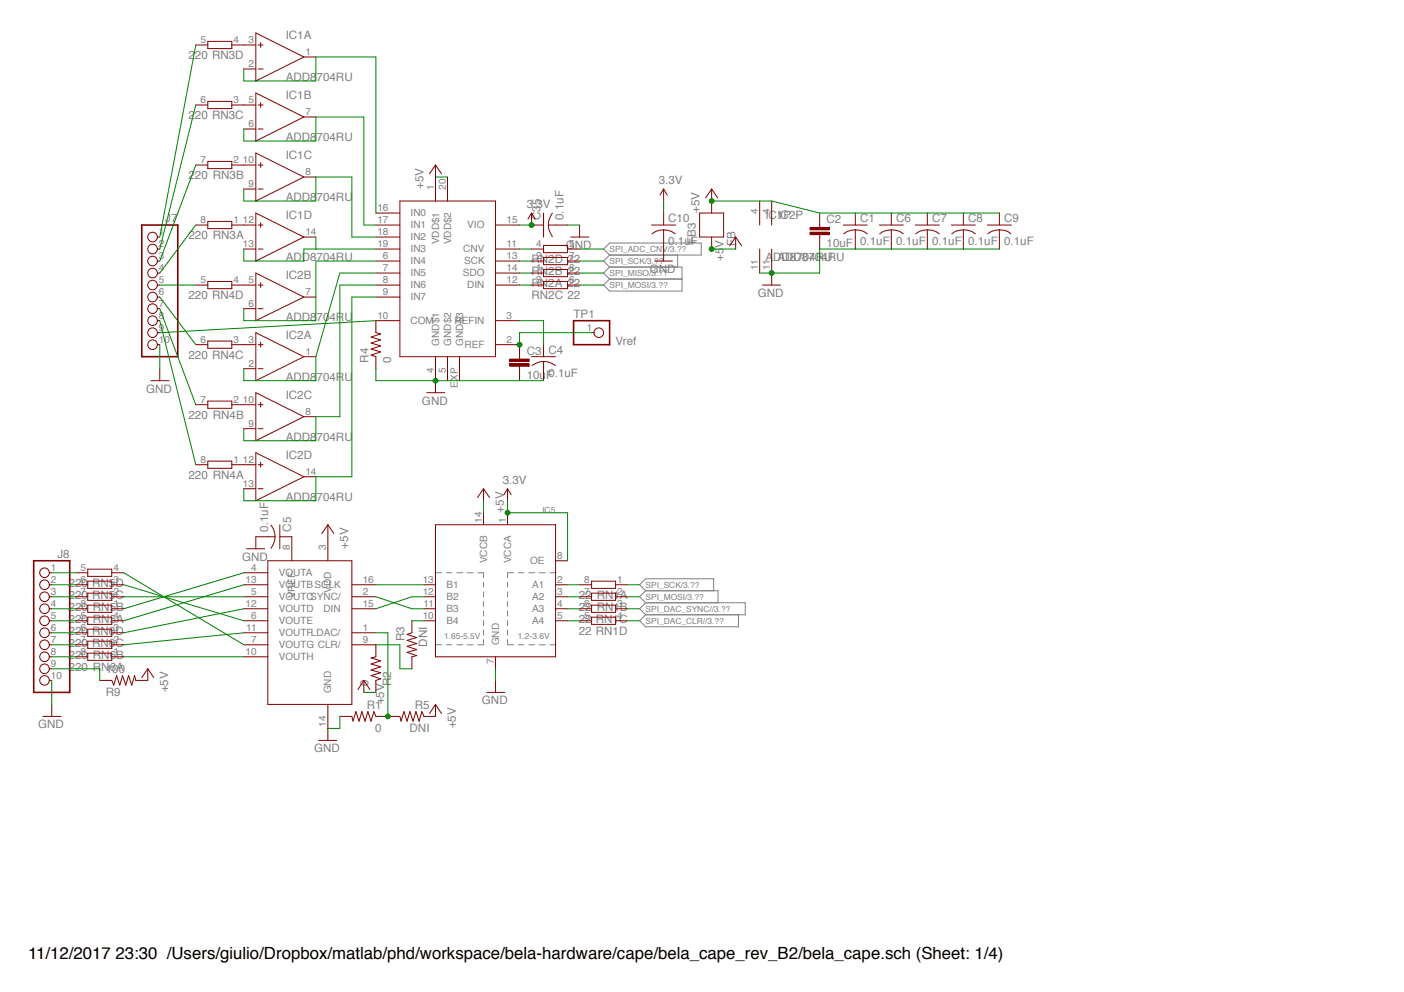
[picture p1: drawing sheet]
<svg xmlns="http://www.w3.org/2000/svg" width="297mm" height="210mm" viewBox="0 0 297 210" stroke-linecap="round" stroke-linejoin="round" font-family="sans-serif">
<g fill="none" stroke="#808080" stroke-width=".21">
<path d="M129 56.5h15.3v5.1h-15.3l-1.3-1.3 1.3-1.3M129 56.5l-1.3 1.3 1.3 1.2M129 59h15.3M129 54l-1.3 1.2 1.3 1.3M129 51.4h19.4v2.6h-19.4l-1.3-1.3zM143.4 54v2.5M92.1 136.4h1.3M92.1 121.2h1.3M94.4 136.4h1.2M94.4 121.2h1.2M96.6 136.4h1.3M96.6 121.2h1.3"/>
<path d="M98.8 136.4h1.3M98.8 121.2h1.3M101.1 121.2h1.2v1M102.3 135.3v1.1h-1.2M102.3 123.2v1M102.3 125.3v1M102.3 127.3v1M102.3 129.3v1M102.3 131.4v1M102.3 133.3v1.1M107.4 135.3v1.1h1.2M107.4 123.2v1"/>
<path d="M107.4 125.3v1M107.4 127.3v1M107.4 129.3v1M107.4 131.4v1M107.4 133.3v1.1M108.6 121.2h-1.2v1M109.7 136.4h1.1M109.7 121.2h1.1M111.9 136.4h1.2M111.9 121.2h1.2M114.1 136.4h1.2M114.1 121.2h1.2"/>
<path d="M116.4 136.4h1.1M116.4 121.2h1.1M136.6 125h15.3v2.5M136.6 127.5l-1.3 1.3 1.3 1.3M136.6 127.5h21.1v2.6h-21.1M136.6 125l-1.3 1.3 1.3 1.2M136.6 130.1l-1.3 1.3 1.3 1.2h19.6v-2.5M136.6 125l-1.3-1.3 1.3-1.2h14.4v2.5"/>
</g>
<g fill="none" stroke="#820000" stroke-width=".21">
<path d="M51.6 9.5h2.5M51.6 14.6h2.5M54.1 7l10.2 5.1-10.2 5zM54.1 19.7l10.2 5.1-10.2 5zM54.6 9.5h1M54.6 14.6h1M55.1 9v1M64.3 12.1h2.5M51.6 22.2h2.5M51.6 27.3h2.5M51.6 34.9h2.5M51.6 40h2.5"/>
<path d="M54.1 32.4l10.2 5.1-10.2 5zM54.6 22.2h1M54.6 27.3h1M54.6 34.9h1M54.6 40h1M55.1 21.7v1M55.1 34.4v1M64.3 24.8h2.5M64.3 37.5h2.5M92.1 37.5v5M94.7 37.5v5M51.6 47.6h2.5"/>
<path d="M51.6 52.7h2.5M54.1 45.1l10.2 5.1-10.2 5zM54.1 57.8l10.2 5.1-10.2 5zM54.6 47.6h1M54.6 52.7h1M55.1 47.1v1M55.1 59.8v1M64.3 50.2h2.5M79.5 45.1h5.1M79.5 47.6h5.1M79.5 50.2h5.1M79.5 52.7h5.1"/>
<path d="M79.5 55.2h5.1M79.5 57.8h5.1M84.6 42.5h20.2v33h-20.2zM104.8 47.6h5.1M104.8 52.7h5.1M104.8 55.2h5.1M104.8 57.8h5.1M160.7 42.5v5.1M160.7 52.7v5.1M163.3 42.5v5.1M163.3 52.7v5.1M173.4 47.6v.5"/>
<path d="M173.4 49.6v.6M178.4 47.6h5.1M181 48.6l1.7 .4 .8 .5M181 48.6l-1.7 .4-.8 .5M181 45.1v2.5M181 48.6v4.1M51.6 60.3h2.5M51.6 72.9h2.5M51.6 78h2.5M51.6 65.3h2.5M54.1 70.4l10.2 5.1-10.2 5.1zM54.6 60.3h1"/>
<path d="M54.6 72.9h1M54.6 78h1M54.6 65.3h1M55.1 72.4v1M64.3 75.5h2.5M64.3 62.9h2.5M79.5 60.3h5.1M79.5 62.9h5.1M79.5 67.9h5.1M92.1 75.5v5.1M94.7 75.5v5.1M97.2 75.5v5.1"/>
<path d="M104.8 60.3h5.1M104.8 67.9h5.1M104.8 72.9h5.1M51.6 85.6h2.5M51.6 90.7h2.5M51.6 98.3h2.5M54.1 83.1l10.2 5.1-10.2 5.1zM54.1 95.8l10.2 5.1-10.2 5.1zM54.6 85.6h1M54.6 90.7h1M54.6 98.3h1M55.1 85.1v1"/>
<path d="M55.1 97.8v1M64.3 88.2h2.5M51.6 103.4h2.5M54.6 103.4h1M56.7 118.7h17.7v30.3h-17.7zM61.7 113.6v5.1M64.3 100.9h2.5M69.4 113.6v5.1M51.6 121.2h5.1M51.6 123.7h5.1M51.6 126.3h5.1M51.6 128.8h5.1"/>
<path d="M51.6 131.4h5.1M51.6 133.9h5.1M51.6 136.4h5.1M51.6 139h5.1M74.4 123.7h5.1M74.4 126.3h5.1M74.4 128.8h5.1M74.4 133.9h5.1M74.4 136.4h5.1M69.4 149v5.1"/>
</g>
<path d="M171.4 49.1h4v.5h-4z" fill="#820000"/>
<path d="M171.4 49.1h4.1v.5h-4.1z" fill="none" stroke="#820000" stroke-width=".21"/>
<path d="M171.4 48.1h4v.5h-4z" fill="#820000"/>
<g fill="none" stroke="#820000" stroke-width=".21">
<path d="M92.1 34.9l1.3 1.9M92.1 34.9l-1.2 1.9M92.1 34.9v2.6M112.5 57.8h2.5M112.5 55.2h2.5M112.5 52.7h2.5M115 57h5.1v1.5h-5.1zM115 51.9h5.1v1.6h-5.1zM115 54.5h5.1v1.5h-5.1zM115 59.6h5.1v1.5h-5.1zM120.1 57.8h2.5M120.1 55.2h2.5"/>
<path d="M120.1 52.7h2.5M171.4 48.1h4.1v.5h-4.1zM173.4 45.1v2.5M173.4 50.2v2.5M109.9 75.5v.5M109.9 77.5v.5M112.5 60.3h2.5M120.1 60.3h2.5M90.3 83.1h3.8M92.1 80.6v2.5M69.4 111l-1.3 1.9M69.4 111l1.2 1.9"/>
<path d="M69.4 111v2.6M102.3 103.4l-1.3 1.9M102.3 103.4l1.3 1.9M102.3 103.4v2.6M122.6 123.7h2.6M122.6 126.3h2.6M122.6 128.8h2.6M122.6 131.4h2.6M125.2 123h5v1.5h-5zM125.2 125.5h5v1.5h-5zM125.2 128.1h5v1.5h-5zM125.2 130.6h5v1.5h-5z"/>
<path d="M130.2 123.7h2.6M130.2 126.3h2.6M130.2 128.8h2.6M130.2 131.4h2.6M103 146.5h3.8M104.8 144v2.5"/>
</g>
<path d="M107.9 77h4v.5h-4z" fill="#820000"/>
<path d="M107.9 77h4.1v.5h-4.1z" fill="none" stroke="#820000" stroke-width=".21"/>
<path d="M107.9 76h4v.5h-4z" fill="#820000"/>
<g fill="none" stroke="#820000" stroke-width=".21">
<path d="M41.4 9.5h2.6M44 8.8h5v1.5h-5zM49 9.5h2.6M41.4 22.2h2.6M41.4 34.9h2.6M44 21.5h5v1.5h-5zM44 34.2h5v1.5h-5zM49 22.2h2.6M49 34.9h2.6M140.4 40v2.5M140.4 40l.8 1.3M140.4 40l-.8 1.3"/>
<path d="M150.6 40l1.2 1.9M150.6 40l-1.3 1.9M150.6 40v5.1M33.3 55.2h.5M33.3 50.2h.5M33.3 52.7h.5M33.3 57.8h.5M41.4 47.6h2.6M44 46.9h5v1.5h-5zM44 59.6h5v1.5h-5zM49 47.6h2.6M112.5 45.1v2.5h2.5"/>
<path d="M112.5 45.1l.7 1.2M112.5 45.1l-.8 1.2M115 45.1v5.1M116 47.6l.1 .9 .8 1.6M116 47.6h4.1M116.9 45.1l-.8 1.6-.1 .9M120.8 50.2h3.8M122.6 47.6v2.6M137.9 47.6h5M138.5 55.2h3.8M140.4 48.6l1.7 .4 .8 .5M140.4 48.6l-1.7 .4-.8 .5"/>
<path d="M140.4 45.1v2.5M140.4 48.6v6.6M148 45.1h5.1v5.1h-5.1zM150.6 50.2v2.5M155.6 50.2l1.3 1.8M155.6 50.2l-1.2 1.8M155.6 50.2v2.5M163.3 57.8v2.5M186 47.6h5.1M188.6 48.6l1.8 .4 .7 .5M188.6 48.6l-1.7 .4-.8 .5M188.6 45.1v2.5"/>
<path d="M188.6 48.6v4.1M193.7 47.6h5M196.2 48.6l1.8 .4 .7 .5M196.2 48.6l-1.7 .4-.8 .5M196.2 45.1v2.5M196.2 48.6v4.1M201.3 47.6h5.1M203.8 48.6l1.8 .4 .8 .5M203.8 48.6l-1.7 .4-.7 .5M203.8 45.1v2.5M203.8 48.6v4.1M208.9 47.6h5.1"/>
<path d="M211.4 48.6l1.8 .4 .7 .5M211.4 48.6l-1.7 .4-.7 .5M211.4 45.1v2.5M211.4 48.6v4.1M33.3 60.3h.5M33.3 72.9h.5M33.3 62.9h.5M33.3 65.3h.5M33.3 67.9h.5M33.3 70.4h.5M33.8 78v2.6M41.4 60.3h2.6"/>
<path d="M41.4 72.9h2.6M44 72.2h5v1.5h-5zM49 60.3h2.6M49 72.9h2.6M79.5 67.9v2.5l1 .2-2 .7 2 .6-2 .7 2 .6-2 .7 2 .6-2 .6 1 .4v2.5M107.9 76h4.1v.5h-4.1zM109.9 72.9v2.6M109.9 78v2.6M112.5 75.5h5M115 76.5l.9 .1 1.6 .7M115 76.5l-.8 .1-1.7 .7M115 72.9v2.6"/>
<path d="M115 76.5v4.1M125.2 70.4h.6M161.3 60.3h3.8M31.9 80.6h3.9M41.4 85.6h2.6M41.4 98.3h2.6M44 84.9h5v1.5h-5zM44 97.6h5v1.5h-5zM49 85.6h2.6M49 98.3h2.6M52.2 116.1h3.8M57.3 111.1l.8 1.5 .1 1"/>
<path d="M58.2 113.6l-.1 .8-.8 1.6M58.2 113.6h-4.1v2.5M59.2 111v5.1M59.2 113.6h2.5M92.1 111h25.4v28h-25.4zM102.3 108.5v2.5M107.4 103.4v2.6M107.4 108.5v2.5M107.4 103.4l.7 1.3M107.4 103.4l-.8 1.3M117.5 118.7h2.6M10.4 121.2h.5"/>
<path d="M10.4 123.7h.5M10.4 126.3h.5M10.4 128.8h.5M10.4 131.4h.5M10.4 133.9h.5M10.4 136.4h.5M10.4 139h.5M16 121.2h2.6M16 123.7h2.6M16 126.3h2.6M16 128.8h2.6M16 131.4h2.6"/>
<path d="M16 133.9h2.6M16 136.4h2.6M16 139h2.6M18.6 120.4h5v1.6h-5zM18.6 123h5v1.5h-5zM18.6 125.5h5v1.5h-5zM18.6 128.1h5v1.5h-5zM18.6 130.6h5v1.5h-5zM18.6 133.1h5v1.6h-5zM18.6 135.7h5v1.5h-5zM18.6 138.2h5v1.5h-5zM23.6 121.2h2.6"/>
<path d="M23.6 123.7h2.6M23.6 126.3h2.6M23.6 128.8h2.6M23.6 131.4h2.6M23.6 133.9h2.6M23.6 136.4h2.6M23.6 139h2.6M79.5 136.4v2.6l-1 .2 2 .6-2 .7 2 .6-2 .7 2 .6-2 .6 2 .6-1 .4v2.5M87.1 131.4v2.5l-1 .3 2.1 .7-2.1 .6 2.1 .7-2.1 .6 2.1 .6-2.1 .6 2.1 .7-1.1 .3v2.5M89.7 123.7h2.4M89.7 126.3h2.4M89.7 128.8h2.4"/>
<path d="M89.7 131.4h2.4M104.8 139v2.5M117.5 123.7h2.6M117.5 126.3h2.6M117.5 128.8h2.6M117.5 131.4h2.6M9.1 151.6h3.8M10.4 144h.5M10.4 141.5h.5M10.9 149v2.6M31.3 141.5l-1.3 1.9M31.3 141.5l1.2 1.9"/>
<path d="M31.3 141.5v2.5h-2.6l-.2-1-.6 2-.7-2-.6 2-.7-2-.6 2-.6-2-.6 2-.5-1h-2.5M67.4 156.7h3.8M69.4 154.1v2.6M77 144l-1.3 1.9M77 144l1.3 1.9M77 144v2.5M92.1 149v2.6h-2.4l-.4-1-.6 2-.7-2-.6 2-.7-2-.6 2-.7-2-.5 2-.3-1h-5.1l-.4-1-.6 2-.7-2-.6 2-.6-2-.6 2-.7-2-.6 2-.3-1h-2.5M92.1 149l-1.2 2M92.1 149l1.3 2"/>
<circle cx="32.3" cy="57.8" r="1.02"/>
<circle cx="32.3" cy="55.2" r="1.02"/>
<circle cx="32.3" cy="52.7" r="1.02"/>
<circle cx="32.3" cy="50.2" r="1.02"/>
<circle cx="32.3" cy="62.9" r="1.02"/>
<circle cx="32.3" cy="72.9" r="1.02"/>
<circle cx="32.3" cy="67.9" r="1.02"/>
<circle cx="32.3" cy="65.3" r="1.02"/>
<circle cx="32.3" cy="70.4" r="1.02"/>
<circle cx="32.3" cy="60.3" r="1.02"/>
<circle cx="126.7" cy="70.4" r="1.02"/>
<circle cx="9.4" cy="133.9" r="1.02"/>
<circle cx="9.4" cy="136.4" r="1.02"/>
<circle cx="9.4" cy="123.7" r="1.02"/>
<circle cx="9.4" cy="139" r="1.02"/>
<circle cx="9.4" cy="121.2" r="1.02"/>
<circle cx="9.4" cy="126.3" r="1.02"/>
<circle cx="9.4" cy="128.8" r="1.02"/>
<circle cx="9.4" cy="131.4" r="1.02"/>
<circle cx="9.4" cy="141.5" r="1.02"/>
<circle cx="9.4" cy="144" r="1.02"/>
</g>
<path d="M30 47.6h7.6v27.9h-7.6zM121.3 67.9h7.7v5h-7.7zM7.1 118.7h7.7v27.8h-7.7z" fill="none" stroke="#820000" stroke-width=".34"/>
<path d="M79.5 78v2.6h35.5M104.8 141.5v2.5" fill="none" stroke="#008100" stroke-width=".21"/>
<circle cx="92.1" cy="80.5" r=".51" fill="#008100"/>
<g fill="none" stroke="#008100" stroke-width=".21">
<path d="M211.4 52.7h-38v5.1h-12.7"/>
<circle cx="92.1" cy="80.6" r=".51"/>
</g>
<circle cx="163.2" cy="57.8" r=".51" fill="#008100"/>
<g fill="none" stroke="#008100" stroke-width=".21">
<path d="M92.1 37.5h2.6M120.1 47.6h2.5M150.6 42.5h12.7l10.1 2.6h38M33.8 72.9v5.1M102.3 106v2.5M10.9 144v5M71.9 151.6v2.5h-2.5M77 146.5h2.5"/>
<circle cx="163.3" cy="57.8" r=".51"/>
</g>
<circle cx="150.5" cy="42.5" r=".51" fill="#008100"/>
<g fill="none" stroke="#008100" stroke-width=".21">
<path d="M51.6 14.6v2.5h15.2v-5h12.7v33M51.6 27.3v2.5h15.2v-5h10.2v22.8h2.5M51.6 40v2.5h15.2v-5h7.6v12.7h5.1M51.6 52.7v2.5h12.7v-2.5h15.2M66.8 50.2v2.5M79.5 55.2h-12.7v12.7h-15.2v-2.6M79.5 57.8h-7.6l-5.1 17.7v5.1h-15.2v-2.6M79.5 60.3h-7.6v27.9h-5.1v5.1h-15.2v-2.6M79.5 62.9h-5.1v38h-7.6v5.1h-15.2v-2.6"/>
<circle cx="150.6" cy="42.5" r=".51"/>
</g>
<circle cx="109.9" cy="72.9" r=".51" fill="#008100"/>
<g fill="none" stroke="#008100" stroke-width=".21">
<path d="M109.9 52.7h2.6M109.9 55.2h2.6M109.9 57.8h2.6M122.6 52.7h5.1M122.6 55.2h5.1M122.6 57.8h5.1M79.5 67.9l-45.7 2.5M109.9 67.9h5.1v5M109.9 60.3h2.6M122.6 60.3h5.1M125.2 70.4h-15.3v2.5M79.5 123.7h10.2"/>
<path d="M79.5 126.3l7.6 2.5h2.6M79.5 136.4h5.1v5.1h2.5M79.5 133.9h2.6v17.7M87.1 131.4h2.6M89.7 126.3h-2.6l-7.6 2.5M120.1 123.7h2.5M120.1 126.3h2.5M120.1 128.8h2.5M120.1 131.4h2.5M132.8 123.7h2.5M132.8 126.3h2.5M132.8 128.8h2.5"/>
<path d="M132.8 131.4h2.5"/>
<circle cx="109.9" cy="72.9" r=".51"/>
</g>
<circle cx="82" cy="151.6" r=".51" fill="#008100"/>
<g fill="none" stroke="#008100" stroke-width=".21">
<path d="M41.4 9.5l-7.6 40.7M41.4 22.2l-7.6 30.5M41.4 34.9l-7.6 20.3M41.4 47.6l-7.6 10.2M150.6 52.7h5M33.8 60.3h7.6M33.8 62.9l7.6 10M33.8 65.3l7.6 20.3M33.8 67.9l7.6 30.4M10.9 126.3h5.1M10.9 139h5.1M10.9 136.4h5.1"/>
<path d="M10.9 133.9h5.1M10.9 131.4h5.1M10.9 128.8h5.1M10.9 123.7h5.1M10.9 121.2h5.1M26.2 121.2l25.4 15.2M26.2 123.7l25.4 7.7M26.2 126.3h25.4M26.2 139h25.4M51.6 121.2l-25.4 7.6M51.6 123.7l-25.4 7.7M51.6 128.8l-25.4 5.1"/>
<path d="M51.6 133.9l-25.4 2.5M10.9 141.5h10.2v2.5"/>
<circle cx="82.1" cy="151.6" r=".51"/>
</g>
<circle cx="150.5" cy="52.7" r=".51" fill="#008100"/>
<g fill="none" stroke="#008100" stroke-width=".21">
<path d="M107.4 106v2.5h12.7v10.2"/>
<circle cx="150.6" cy="52.7" r=".51"/>
</g>
<circle cx="107.4" cy="108.5" r=".51" fill="#008100"/>
<g fill="none" stroke="#008100" stroke-width=".21">
<path d="M109.9 47.6h2.6M140.4 42.5v2.6"/>
<circle cx="107.4" cy="108.5" r=".51"/>
</g>
<circle cx="112.4" cy="47.6" r=".51" fill="#008100"/>
<circle cx="112.5" cy="47.6" r=".51" fill="none" stroke="#008100" stroke-width=".21"/>
<text font-size="3.6" x="5.9" y="202.9">11/12/2017 23:30 /Users/giulio/Dropbox/matlab/phd/workspace/bela-hardware/cape/bela_cape_rev_B2/bela_cape.sch (Sheet: 1/4)</text>
<g font-size="2.5" fill="#808080">
<text x="60.4" y="8.2">IC1A</text>
<text x="39.9" y="12.6">220 RN3D</text>
<text x="60.4" y="17.1">ADD8704RU</text>
<text x="60.4" y="20.9">IC1B</text>
<text x="39.9" y="25.2">220 RN3C</text>
<text x="60.4" y="29.8">ADD8704RU</text>
<text x="60.4" y="33.6">IC1C</text>
<text x="39.9" y="37.9">220 RN3B</text>
<text x="89.6" y="40" transform="rotate(-90 89.6 40)">+5V</text>
<text x="139.4" y="38.9">3.3V</text>
<text x="35" y="46.9">J7</text>
<text x="60.4" y="42.5">ADD8704RU</text>
<text x="60.4" y="46.3">IC1D</text>
<text x="111.4" y="44">3.3V</text>
<text x="114.4" y="46.6" transform="rotate(-90 114.4 46.6)">C35</text>
<text x="119.2" y="46.6" transform="rotate(-90 119.2 46.6)">0.1uF</text>
<text x="141.4" y="46.9">C10</text>
<text x="148" y="45" transform="rotate(-90 148 45)">+5V</text>
<text x="161.9" y="46.3">IC1P</text>
<text x="164.5" y="46.3">IC2P</text>
<text x="174.9" y="47.2">C2</text>
<text x="182" y="46.9">C1</text>
<text x="189.6" y="46.9">C6</text>
<text x="197.2" y="46.9">C7</text>
<text x="204.8" y="46.9">C8</text>
<text x="212.4" y="46.9">C9</text>
<text x="39.9" y="50.6">220 RN3A</text>
<text x="119.7" y="52.6">GND</text>
<text x="141.4" y="51.8">0.1uF</text>
<text x="147.2" y="51.6" transform="rotate(-90 147.2 51.6)">FB3</text>
<text x="155.6" y="52.1" transform="rotate(-90 155.6 52.1)">FB</text>
<text x="174.9" y="52.3">10uF</text>
<text x="182" y="51.8">0.1uF</text>
<text x="189.6" y="51.8">0.1uF</text>
<text x="197.2" y="51.8">0.1uF</text>
<text x="204.8" y="51.8">0.1uF</text>
<text x="212.4" y="51.8">0.1uF</text>
<text x="60.4" y="55.2">ADD8704RU</text>
<text x="60.4" y="59">IC2B</text>
<text x="112.5" y="58.2">RN2B 22</text>
<text x="112.5" y="55.7">RN2D 22</text>
<text x="137.5" y="57.7">GND</text>
<text x="153.1" y="55.2" transform="rotate(-90 153.1 55.2)">+5V</text>
<text x="161.9" y="55.2">ADD8704RU</text>
<text x="164.5" y="55.2">ADD8704RU</text>
<text x="39.9" y="63.3">220 RN4D</text>
<text x="112.5" y="60.8">RN2A 22</text>
<text x="112.5" y="63.3">RN2C 22</text>
<text x="160.3" y="62.8">GND</text>
<text x="60.4" y="67.9">ADD8704RU</text>
<text x="60.4" y="71.7">IC2A</text>
<text x="121.3" y="67.2">TP1</text>
<text x="39.9" y="76">220 RN4C</text>
<text x="78" y="76.8" transform="rotate(-90 78 76.8)">R4</text>
<text x="82.8" y="76.8" transform="rotate(-90 82.8 76.8)">0</text>
<text x="111.4" y="75.1">C3</text>
<text x="116" y="74.8">C4</text>
<text x="130.2" y="72.9">Vref</text>
<text x="30.9" y="83.1">GND</text>
<text x="60.4" y="80.6">ADD8704RU</text>
<text x="111.4" y="80.2">10uF0.1uF</text>
<text x="39.9" y="88.7">220 RN4B</text>
<text x="60.4" y="84.4">IC2C</text>
<text x="89.3" y="85.6">GND</text>
<text x="60.4" y="93.2">ADD8704RU</text>
<text x="39.9" y="101.4">220 RN4A</text>
<text x="60.4" y="97">IC2D</text>
<text x="60.4" y="105.9">ADD8704RU</text>
<text x="106.4" y="102.4">3.3V</text>
<text x="56.8" y="112.5" transform="rotate(-90 56.8 112.5)">0.1uF</text>
<text x="61.6" y="112.5" transform="rotate(-90 61.6 112.5)">C5</text>
<text x="106.6" y="108.5" transform="rotate(-90 106.6 108.5)">+5V</text>
<text x="12.1" y="118">J8</text>
<text x="51.2" y="118.6">GND</text>
<text x="73.6" y="116.1" transform="rotate(-90 73.6 116.1)">+5V</text>
<text x="14.5" y="124.2">220 RN5D</text>
<text x="14.5" y="126.7">220 RN5C</text>
<text x="14.5" y="129.3">220 RN5B</text>
<text x="14.5" y="131.8">220 RN5A</text>
<text x="122.4" y="126.7">22 RN1A</text>
<text x="122.4" y="129.3">22 RN1B</text>
<text x="122.4" y="131.8">22 RN1C</text>
<text x="14.5" y="134.3">220 RN6D</text>
<text x="14.5" y="136.9">220 RN6C</text>
<text x="85.6" y="135.7" transform="rotate(-90 85.6 135.7)">R3</text>
<text x="90.4" y="136.8" transform="rotate(-90 90.4 136.8)">DNI</text>
<text x="122.4" y="134.3">22 RN1D</text>
<text x="14.5" y="139.4">220 RN6B</text>
<text x="14.5" y="142">220 RN6A</text>
<text x="22.4" y="142.5">100</text>
<text x="22.4" y="147.3">R9</text>
<text x="35.6" y="146.5" transform="rotate(-90 35.6 146.5)">+5V</text>
<text x="77.9" y="145.3" transform="rotate(-90 77.9 145.3)">0</text>
<text x="81.2" y="149.1" transform="rotate(-90 81.2 149.1)">+5V</text>
<text x="82.7" y="145.3" transform="rotate(-90 82.7 145.3)">R2</text>
<text x="102" y="149.1">GND</text>
<text x="8.1" y="154.1">GND</text>
<text x="77.6" y="150.1">R1</text>
<text x="79.4" y="154.9">0</text>
<text x="86.7" y="154.9">DNI</text>
<text x="87.8" y="150.1">R5</text>
<text x="96.5" y="154.1" transform="rotate(-90 96.5 154.1)">+5V</text>
<text x="66.4" y="159.2">GND</text>
</g>
<g font-size="2.1" fill="#808080">
<text x="42.4" y="9.2">5</text>
<text x="49.4" y="9.2">4</text>
<text x="52.6" y="9.2">3</text>
<text x="64.6" y="11.7">1</text>
<text x="52.6" y="14.2">2</text>
<text x="42.4" y="21.8">6</text>
<text x="49.4" y="21.8">3</text>
<text x="52.6" y="21.8">5</text>
<text x="52.6" y="26.9">6</text>
<text x="64.6" y="24.4">7</text>
<text x="42.4" y="34.5">7</text>
<text x="49.4" y="34.5">2</text>
<text x="51.4" y="34.5">10</text>
<text x="52.6" y="39.6">9</text>
<text x="64.6" y="37.1">8</text>
<text x="91.8" y="40.2" transform="rotate(-90 91.8 40.2)">1</text>
<text x="94.3" y="40.2" transform="rotate(-90 94.3 40.2)">20</text>
<text x="42.4" y="47.2">8</text>
<text x="49.4" y="47.2">1</text>
<text x="51.4" y="47.2">12</text>
<text x="79.8" y="44.7">16</text>
<text x="79.8" y="47.2">17</text>
<text x="86.9" y="45.8">IN0</text>
<text x="107.2" y="47.2">15</text>
<text x="160.3" y="45.2" transform="rotate(-90 160.3 45.2)">4</text>
<text x="162.9" y="45.2" transform="rotate(-90 162.9 45.2)">4</text>
<text x="33.6" y="49.8">1</text>
<text x="33.6" y="52.3">2</text>
<text x="51.4" y="52.3">13</text>
<text x="64.6" y="49.8">14</text>
<text x="79.8" y="49.8">18</text>
<text x="79.8" y="52.3">19</text>
<text x="86.9" y="48.3">IN1</text>
<text x="86.9" y="50.9">IN2</text>
<text x="86.9" y="53.4">IN3</text>
<text x="92.9" y="51.7" transform="rotate(-90 92.9 51.7)">VDD$1</text>
<text x="95.5" y="51.7" transform="rotate(-90 95.5 51.7)">VDD$2</text>
<text x="98" y="53.4">CNV</text>
<text x="98.9" y="48.3">VIO</text>
<text x="107.2" y="52.3">11</text>
<text x="113.5" y="52.3">4</text>
<text x="120.4" y="52.3">5</text>
<text x="33.6" y="54.8">3</text>
<text x="33.6" y="57.4">4</text>
<text x="33.6" y="59.9">5</text>
<text x="42.4" y="59.9">5</text>
<text x="49.4" y="59.9">4</text>
<text x="52.6" y="59.9">5</text>
<text x="81" y="54.8">6</text>
<text x="81" y="57.4">7</text>
<text x="81" y="59.9">8</text>
<text x="86.9" y="55.9">IN4</text>
<text x="86.9" y="58.5">IN5</text>
<text x="97.9" y="58.5">SDO</text>
<text x="98.2" y="55.9">SCK</text>
<text x="107.2" y="54.8">13</text>
<text x="107.2" y="57.4">14</text>
<text x="107.2" y="59.9">12</text>
<text x="113.5" y="57.4">1</text>
<text x="113.5" y="54.8">2</text>
<text x="113.5" y="59.9">3</text>
<text x="120.4" y="57.4">8</text>
<text x="120.4" y="54.8">7</text>
<text x="120.4" y="59.9">6</text>
<text x="160.3" y="57.2" transform="rotate(-90 160.3 57.2)">11</text>
<text x="162.9" y="57.2" transform="rotate(-90 162.9 57.2)">11</text>
<text x="33.6" y="62.4">6</text>
<text x="33.6" y="65">7</text>
<text x="52.6" y="65">6</text>
<text x="64.6" y="62.4">7</text>
<text x="81" y="62.4">9</text>
<text x="86.9" y="61">IN6</text>
<text x="86.9" y="63.6">IN7</text>
<text x="98.9" y="61">DIN</text>
<text x="33.6" y="67.5">8</text>
<text x="33.6" y="70.1">9</text>
<text x="79.8" y="67.5">10</text>
<text x="86.9" y="68.6">COM</text>
<text x="96.2" y="68.6">REFIN</text>
<text x="107.2" y="67.5">3</text>
<text x="124.2" y="70.1">1</text>
<text x="33.6" y="72.6">10</text>
<text x="42.4" y="72.6">6</text>
<text x="49.4" y="72.6">3</text>
<text x="52.6" y="72.6">3</text>
<text x="52.6" y="77.7">2</text>
<text x="64.6" y="75.1">1</text>
<text x="92.9" y="73.1" transform="rotate(-90 92.9 73.1)">GND$1</text>
<text x="95.5" y="73.1" transform="rotate(-90 95.5 73.1)">GND$2</text>
<text x="98" y="73.1" transform="rotate(-90 98 73.1)">GND$3</text>
<text x="98.3" y="73.7">REF</text>
<text x="107.2" y="72.6">2</text>
<text x="91.8" y="79" transform="rotate(-90 91.8 79)">4</text>
<text x="94.3" y="79" transform="rotate(-90 94.3 79)">5</text>
<text x="96.9" y="82.1" transform="rotate(-90 96.9 82.1)">EXP</text>
<text x="42.4" y="85.3">7</text>
<text x="49.4" y="85.3">2</text>
<text x="51.4" y="85.3">10</text>
<text x="64.6" y="87.8">8</text>
<text x="52.6" y="90.4">9</text>
<text x="42.4" y="98">8</text>
<text x="49.4" y="98">1</text>
<text x="51.4" y="98">12</text>
<text x="64.6" y="100.5">14</text>
<text x="51.4" y="103">13</text>
<text x="102" y="110.6" transform="rotate(-90 102 110.6)">14</text>
<text x="107" y="110.6" transform="rotate(-90 107 110.6)">1</text>
<text x="61.4" y="116.3" transform="rotate(-90 61.4 116.3)">8</text>
<text x="69" y="116.3" transform="rotate(-90 69 116.3)">3</text>
<text x="103.1" y="119.2" transform="rotate(-90 103.1 119.2)">VCCB</text>
<text x="108.1" y="119.2" transform="rotate(-90 108.1 119.2)">VCCA</text>
<text x="112.2" y="119.4">OE</text>
<text x="117.9" y="118.3">8</text>
<text x="10.8" y="120.8">1</text>
<text x="10.8" y="123.3">2</text>
<text x="10.8" y="125.9">3</text>
<text x="17" y="120.8">5</text>
<text x="17" y="123.3">6</text>
<text x="17" y="125.9">7</text>
<text x="24" y="120.8">4</text>
<text x="24" y="123.3">3</text>
<text x="24" y="125.9">2</text>
<text x="51.9" y="123.3">13</text>
<text x="53.1" y="120.8">4</text>
<text x="53.1" y="125.9">5</text>
<text x="59" y="121.9">VOUTA</text>
<text x="59" y="124.5">VOUTBSCLK</text>
<text x="70.1" y="125.4" transform="rotate(-90 70.1 125.4)">VDD</text>
<text x="76.7" y="123.3">16</text>
<text x="76.7" y="125.9">2</text>
<text x="89.4" y="123.3">13</text>
<text x="89.4" y="125.9">12</text>
<text x="94.5" y="124.5">B1</text>
<text x="112.6" y="124.5">A1</text>
<text x="117.9" y="123.3">2</text>
<text x="117.9" y="125.9">3</text>
<text x="123.6" y="123.3">8</text>
<text x="123.6" y="125.9">7</text>
<text x="130.6" y="123.3">1</text>
<text x="130.6" y="125.9">2</text>
<text x="10.8" y="128.4">4</text>
<text x="10.8" y="130.9">5</text>
<text x="17" y="128.4">8</text>
<text x="17" y="130.9">5</text>
<text x="24" y="128.4">1</text>
<text x="24" y="130.9">4</text>
<text x="51.9" y="128.4">12</text>
<text x="53.1" y="130.9">6</text>
<text x="59" y="127">VOUTCSYNC/</text>
<text x="59" y="129.5">VOUTD</text>
<text x="62.5" y="126.6" transform="rotate(-90 62.5 126.6)">VREF</text>
<text x="68.4" y="129.5">DIN</text>
<text x="76.7" y="128.4">15</text>
<text x="89.4" y="130.9">10</text>
<text x="89.6" y="128.4">11</text>
<text x="94.5" y="127">B2</text>
<text x="94.5" y="129.5">B3</text>
<text x="112.6" y="127">A2</text>
<text x="112.6" y="129.5">A3</text>
<text x="117.9" y="128.4">4</text>
<text x="117.9" y="130.9">5</text>
<text x="123.6" y="128.4">6</text>
<text x="123.6" y="130.9">5</text>
<text x="130.6" y="128.4">3</text>
<text x="130.6" y="130.9">4</text>
<text x="10.8" y="133.5">6</text>
<text x="10.8" y="136">7</text>
<text x="17" y="133.5">6</text>
<text x="17" y="136">7</text>
<text x="24" y="133.5">3</text>
<text x="24" y="136">2</text>
<text x="52.1" y="133.5">11</text>
<text x="53.1" y="136">7</text>
<text x="59" y="132.1">VOUTE</text>
<text x="59" y="134.6">VOUTFLDAC/</text>
<text x="59" y="137.1">VOUTG CLR/</text>
<text x="76.7" y="133.5">1</text>
<text x="76.7" y="136">9</text>
<text x="94.5" y="132.1">B4</text>
<text x="105.6" y="136.6" transform="rotate(-90 105.6 136.6)">GND</text>
<text x="112.6" y="132.1">A4</text>
<text x="10.8" y="138.6">8</text>
<text x="10.8" y="141.1">9</text>
<text x="10.8" y="143.6">10</text>
<text x="17" y="138.6">8</text>
<text x="24" y="138.6">1</text>
<text x="51.9" y="138.6">10</text>
<text x="59" y="139.7">VOUTH</text>
<text x="104.5" y="140.5" transform="rotate(-90 104.5 140.5)">7</text>
<text x="70.1" y="146.7" transform="rotate(-90 70.1 146.7)">GND</text>
<text x="69" y="153.8" transform="rotate(-90 69 153.8)">14</text>
</g>
<g font-size="1.8" fill="#808080">
<text x="129" y="53.3">SPI_ADC_CNV/3.??</text>
<text x="129" y="55.8">SPI_SCK/3.??</text>
<text x="129" y="58.4">SPI_MISO/3.??</text>
<text x="129" y="60.9">SPI_MOSI/3.??</text>
<text x="114.7" y="108.5">IC5</text>
<text x="136.6" y="124.3">SPI_SCK/3.??</text>
<text x="136.6" y="129.4">SPI_DAC_SYNC//3.??</text>
<text x="136.6" y="131.9">SPI_DAC_CLR//3.??</text>
<text x="136.6" y="126.9">SPI_MOSI/3.??</text>
<text x="94" y="135.1">1.65-5.5V</text>
<text x="109.6" y="135.1">1.2-3.6V</text>
</g>
</svg>
